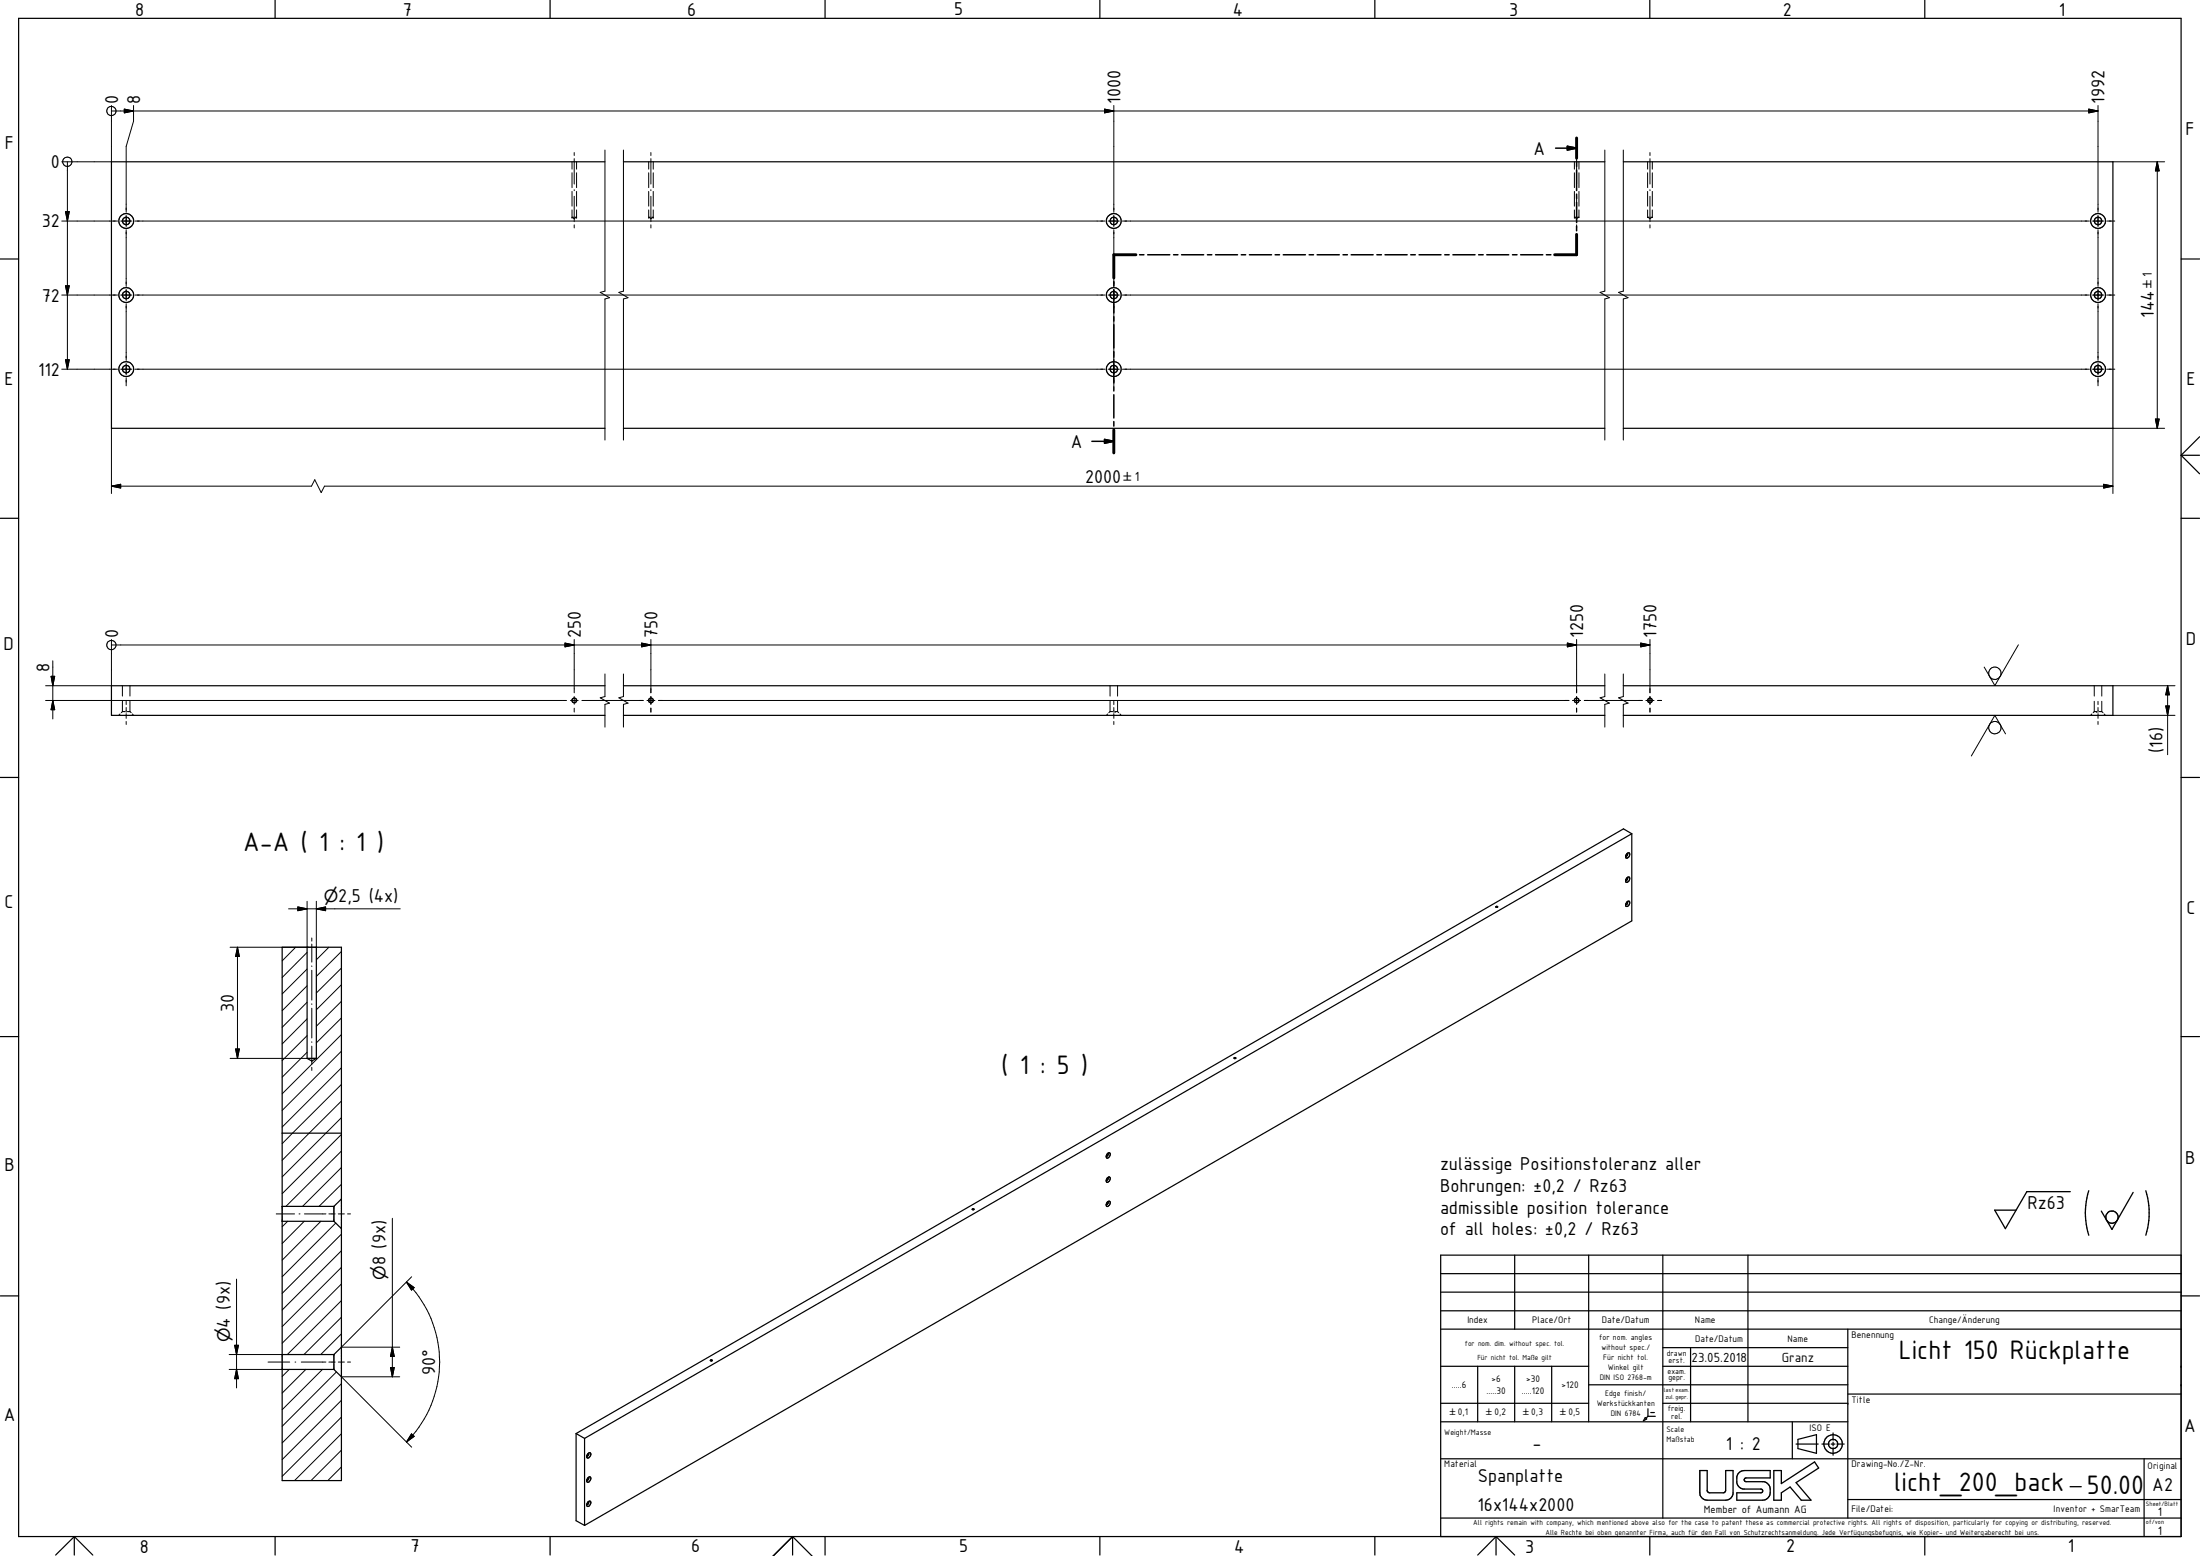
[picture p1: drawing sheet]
<svg xmlns="http://www.w3.org/2000/svg" width="594mm" height="420mm" viewBox="0 0 594 420" stroke-linecap="round" stroke-linejoin="round" font-family="sans-serif">
<g fill="none" stroke="#000" stroke-width=".33">
<path d="M74.3 -.1v5.1M148.5 -.1v5.1M222.8 -.1v5.1M297 -.1v5.1M371.3 -.1v5.1M445.5 -.1v5.1M519.8 -.1v5.1M5 5h584v409.9h-584zM163.4 43.7h-133.3v72h133.3M168.4 43.7h265M438.4 43.7h132.2v72h-132.2M.1 69.9h4.9"/>
<path d="M589 69.9h5M168.4 115.7h265M594 117.9l-5 5M.1 140h4.9M589 122.9l5 5M589 122.9h5M589 140h5M163.4 185.2h-133.3v8h133.3M168.4 185.2h265M168.4 193.2h265M438.4 185.2h132.2v8h-132.2M.1 209.9h4.9"/>
<path d="M589 209.9h5M439 231.1v.1M439.3 230.5a.49 .49 0 0 1 .8-.1 .49 .49 0 0 1-.1 .8l-.5 .4h-.5v-.7zM439.3 237.1l.2-.2a.48 .48 0 0 1 .6 .2 .48 .48 0 0 1-.1 .6l-.6 .6-.4-.1v-.5zM439.4 230.5l.1 .2v.3l-.5 .2M439.4 237a.43 .43 0 0 1 0 .5 .43 .43 0 0 1-.4 .2M440.6 225.1l-2.2-1.3-282.8 163.3M440.6 225.1l-282.7 163.3M440.6 225.1v23.6l-282.7 163.2M76.2 255.8h16v144h-16zM82.9 255.8v30M85.4 255.8v30"/>
<path d="M403.9 244.9l.3-.2 .2 .2-.3 .1zM439 244.2v.1M439.3 243.6l.2-.2a.48 .48 0 0 1 .6 .2 .48 .48 0 0 1-.1 .6l-.6 .6-.4-.1v-.7zM439.4 243.5a.43 .43 0 0 1 0 .5 .43 .43 0 0 1-.4 .3M.1 279.9h4.9M589 279.9h5M82.9 285.8l1.3 .7 1.2-.7M82.9 285.8h2.5M333.2 285.7l.3-.2 .2 .2M333.2 285.7l.5 .1M333.2 285.7h.1M333.7 285.7v.1"/>
<path d="M76.2 306h16M299 311.6l.3-.3a.47 .47 0 0 1 .5 .3 .47 .47 0 0 1-.1 .6l-.4 .4-.4 .1-.2-.4zM299.1 311.4l.1 .4-.2 .4-.3-.1M299.1 318l.1 .3-.2 .4-.3-.1M299.1 318a.46 .46 0 0 1 .7 0 .46 .46 0 0 1-.1 .7 .49 .49 0 0 1-.4 .5 .49 .49 0 0 1-.6-.3zM76.2 329.8h14M76.2 325.8h14M90.2 329.8l2 2M90.2 325.8v4M92.2 323.8l-2 2M262.5 326.5h.5l-.2 .2zM263 326.5v.1"/>
<path d="M299.1 324.5h.1M299.1 324.5a.42 .42 0 0 1 .6-.1 .42 .42 0 0 1 .1 .6 .62 .62 0 0 1-.4 .6 .62 .62 0 0 1-.7-.1v-.3M299.1 324.5l-.4 .7M299.2 324.5v.4l-.2 .3h-.3M409 338.9v20M429 338.9v45M449 338.9v71.1M472 338.9v45M589 338.9h-200v76M.1 349.9h4.9M389 343.9h200M389 348.9h200"/>
<path d="M389 353.9h200M389 358.9h200M499 358.9v51M589 349.9h5M76.2 369.8h14M76.2 365.8h14M90.2 369.8l2 2M90.2 365.8v4M92.2 363.8l-2 2M389 368.9h40M389 378.9h40M399 368.9v15"/>
<path d="M409 368.9v15M419 368.9v15M429 373.9h70M449 368.9h50M449 363.9h50M449 378.9h50M456.5 363.9v20M499 376.4h90M155.6 387.1v23.5l2.3 1.3M155.6 387.1l2.3 1.3M157.9 388.4v23.5M158.7 392.6a.47 .47 0 0 1 .8-.2 .47 .47 0 0 1-.1 .7l-.2 .4a.44 .44 0 0 1-.7 .1 .44 .44 0 0 1 0-.7z"/>
<path d="M158.8 399l.1 .5-.5 .2M158.8 392.5l.1 .4-.3 .3-.2-.1M158.9 398.9a.46 .46 0 0 1 .7 .1 .46 .46 0 0 1-.2 .7 .52 .52 0 0 1-.4 .5 .52 .52 0 0 1-.6-.4v-.1M158.9 398.9l-.5 .8M389 393.9h200M389 383.9h110M444.3 382.8l.4 .4-.9 .5zM445 382.4h2M445 380.4v2M445 382.4l-.5 .5M445.8 381.4h.9M484 383.9v10"/>
<path d="M485 389.9h6M485.5 388.7l5-1.3v5l-5-1.2zM492 389.9h2M494.5 389.9h1M495 386.9v2M495 389.4v1M495 390.9v2M496 389.9h2M579 393.9v21M20.1 414.9l5 5M20.1 414.9l-5.1 5M20.1 414.9v5"/>
<path d="M74.3 414.9v5M148.5 414.9v5M158.8 405.5a.4 .4 0 0 1 .1 .5 .4 .4 0 0 1-.5 .2M158.9 405.5a.46 .46 0 0 1 .7 0 .46 .46 0 0 1-.2 .7 .51 .51 0 0 1-.6 .6 .51 .51 0 0 1-.3-.8zM214 414.9l5.2 5.1M214 414.9l-5.1 5.1M214 414.9v5M222.8 414.9v5M297 414.9v5M371.3 414.9v5M389 409.9h200M404 414.9l5 5"/>
<path d="M404 414.9l-5 5M404 414.9v5M445.5 414.9v5M499 404.9h90M519.8 414.9v5"/>
<circle cx="34.1" cy="59.7" r="1"/>
<circle cx="34.1" cy="59.7" r="2.01"/>
<circle cx="300.8" cy="59.7" r="2.01"/>
<circle cx="300.8" cy="59.7" r="1"/>
<circle cx="566.5" cy="59.7" r="1"/>
<circle cx="566.6" cy="59.7" r="2.01"/>
<circle cx="34.1" cy="79.7" r="1.01"/>
<circle cx="34.1" cy="79.7" r="2"/>
<circle cx="300.8" cy="79.7" r="2"/>
<circle cx="300.8" cy="79.7" r="1"/>
<circle cx="566.5" cy="79.7" r="1.01"/>
<circle cx="566.6" cy="79.7" r="2"/>
<circle cx="34.1" cy="99.7" r="1.01"/>
<circle cx="34.1" cy="99.7" r="2"/>
<circle cx="300.8" cy="99.7" r="2.01"/>
<circle cx="300.8" cy="99.7" r="1"/>
<circle cx="566.5" cy="99.7" r="1"/>
<circle cx="566.5" cy="99.7" r="2"/>
<circle cx="155.1" cy="189.1" r=".64"/>
<circle cx="175.8" cy="189.1" r=".64"/>
<circle cx="425.7" cy="189.1" r=".63"/>
<circle cx="445.5" cy="189.1" r=".64"/>
<circle cx="192" cy="367.3" r=".24"/>
<circle cx="495" cy="389.9" r="2.52"/>
<circle cx="495" cy="389.9" r="1.25"/>
</g>
<g fill="none" stroke="#000" stroke-width=".27">
<path d="M30.1 28.5v15.2h-13.4M30.1 30h536.4M33.6 29.5l2.5 .5-2.5 .5zM36.1 28.5v4.2l-2 6.8v17.8M298.3 29.5l2.5 .5-2.5 .5zM300.8 28.5v28.8M564 29.5l2.5 .5-2.5 .5zM566.5 28.5v28.8M16.7 59.7h15M17.7 57.1h1l-.5 2.6zM18.2 43.7v56M32.6 59.7h3"/>
<path d="M34.1 58.2v3M36.4 59.7h118.6M154.5 58.7h.1M154.5 58.7h.3M154.5 58.7l.2 .1M154.5 43.7v2M154.5 46.7v4M154.5 51.7v4M154.5 56.7v2M154.8 58.9h.5M155.1 41.2v.8M155.1 42.8v6.9"/>
<path d="M155.1 51.2v.3M155.1 53v6.9M155.2 59.7h20.5M155.3 58.7h.4M155.7 58.7h.1M155.7 58.7l-.2 .1M155.7 43.7v2M155.7 46.7v4M155.7 51.7v4M155.7 56.7v2M163.4 40.5v38.1l-1.3 .4 2.5 1.4-1.2 .3v38.1M168.4 40.5v38.1l-1.3 .4 2.5 1.4-1.2 .3v38.1"/>
<path d="M175.2 58.7h.1M175.2 58.7h.3M175.2 58.7l.2 .1M175.2 43.7v2M175.2 46.7v4M175.2 51.7v4M175.2 56.7v2M175.5 58.9h.5M175.8 41.2v.8M175.8 42.8v6.9M175.8 51.2v.3M175.8 53v6.9"/>
<path d="M175.9 59.7h122.5M176 58.7h.4M176.4 58.7h.1M176.4 58.7l-.2 .1M176.4 43.7v2M176.4 46.7v4M176.4 51.7v4M176.4 56.7v2M299.2 59.7h3.1M300.8 58.2v3M303.1 59.7h122.6M425.1 58.7h.1"/>
<path d="M425.1 58.7h.4M425.1 58.7l.2 .1M425.1 43.7v2M425.1 46.7v4M425.1 51.7v4M425.1 56.7v2M425.5 58.9h.4M425.7 41.2v.8M425.7 42.8v6.9M425.7 51.2v.3M425.7 53v6.9M425.8 59.7h19.7"/>
<path d="M425.9 58.7h.5M426.4 58.7l-.2 .1M426.4 43.7v2M426.4 46.7v4M426.4 51.7v4M426.4 56.7v2M433.4 40.5v38.1l-1.3 .4 2.5 1.4-1.2 .3v38.1M438.4 40.5v38.1l-1.3 .4 2.5 1.4-1.2 .3v38.1M444.9 58.7h.4M444.9 58.7l.2 .1M444.9 43.7v2M444.9 46.7v4"/>
<path d="M444.9 51.7v4M444.9 56.7v2M445.3 58.9h.5M445.5 41.2v.8M445.5 42.8v6.9M445.5 51.2v.3M445.5 53v6.9M445.6 59.7h118.6M445.8 58.7h.4M446.2 58.7l-.2 .1M446.2 43.7v2M446.2 46.7v4"/>
<path d="M446.2 51.7v4M446.2 56.7v2M565.1 59.7h3M566.5 58.2v3M568.9 59.7h2.2M570.6 43.7h13.9M582.5 43.7l.5 2.4h-1zM582.5 43.7v72M16.7 79.7h15M17.7 77.2h1l-.5 2.5zM32.6 79.7h3M34.1 62v15.3"/>
<path d="M34.1 78.1v3.1M36.4 79.7h262M155.1 60.7v.9M175.8 60.7v.9M299.2 79.7h3.1M300.8 62v15.3M300.8 78.1v3.1M303.1 79.7h261.1M425.7 60.7v.9M445.5 60.7v.9M565.1 79.7h3M566.5 62v15.3"/>
<path d="M566.5 78.1v3.1M568.9 79.7h2.2M16.7 99.7h15M17.7 97.2h1l-.5 2.5zM32.6 99.7h3M34.1 82v15.3M34.1 98.2v3M36.4 99.7h262M299.2 99.7h3.1M300.8 82v15.3M300.8 98.2v3M303.1 99.7h261.1"/>
<path d="M565.1 99.7h3M566.5 82v15.3M566.5 98.2v3M568.9 99.7h2.2M30.1 115.7v17.6M34.1 102v2.2M300.8 102v2.2M566.5 102v2.2M582 113.2h1l-.5 2.5zM584.5 115.7h-13.9v17.6M30.1 131.3l2.5-.5v1zM30.1 131.3h54l.9-1.8 1.7 3.5 .9-1.7h483"/>
<path d="M568.1 130.8l2.5 .5-2.5 .5zM14.3 178.4v15.7M30.1 172.7v12.5h-17.8M30.1 174.2h415.4M152.6 173.7l2.5 .5-2.5 .5zM155.1 172.7v14.4M173.3 173.7l2.5 .5-2.5 .5zM175.8 172.7v14.4M423.2 173.7l2.5 .5-2.5 .5zM425.7 172.7v14.4M443.1 173.7l2.4 .5-2.4 .5zM445.5 172.7v14.4"/>
<path d="M545 174.1l-6.3 11-2.9-5M12.3 189.1h140.7M13.8 182.6h1l-.5 2.6zM14.3 189.1l.5 2.5h-1zM32.4 192.8l-.3 .4M33.1 192.2h.7M33.1 192.2l-.3 .2M33.1 185.2v2.8M33.1 189.4v2.8M34.1 189.4v.8M34.1 191.1v1.2M34.1 192.7v1.3"/>
<path d="M34.1 194.8v.8M34.4 192.2h.7M35.1 192.2l.3 .2M35.1 185.2v2.8M35.1 189.4v2.8M35.7 192.8l.4 .4M154 189.1h2.1M155.1 188.1v2.1M155.1 191.2v1.1M157.1 189.1h16.6M163.4 182v6.1l-1.3 .3 2.5 1.5-1.2 .3v6.1M168.4 182v6.1l-1.3 .3 2.5 1.5-1.2 .3v6.1"/>
<path d="M174.7 189.1h2.1M175.8 188.1v2.1M175.8 191.2v1.1M177.8 189.1h245.9M299.1 192.8l-.3 .4M299.8 192.2h.6M299.8 192.2l-.4 .2M299.8 185.2v2.8M299.8 189.4v2.8M300.8 189.4v.8M300.8 191.1v1.2M300.8 192.7v1.3"/>
<path d="M300.8 194.8v.8M301.1 192.2h.1M301.1 192.2h.7M301.8 192.2l.3 .2M301.8 185.2v2.8M301.8 189.4v2.8M302.4 192.8l.4 .4M424.7 189.1h2.1M425.7 188.1v2.1M425.7 191.2v1.1M427.8 189.1h15.7M433.4 182v6.1l-1.3 .3 2.5 1.5-1.2 .3v6.1"/>
<path d="M438.4 182v6.1l-1.3 .3 2.5 1.5-1.2 .3v6.1M444.5 189.1h2.1M445.5 188.1v2.1M445.5 191.2v1.1M447.6 189.1h1.1M541.6 198.2l-2.9-5-6.4 10.9M564.9 192.8l-.4 .4M565.5 192.2h.7M565.5 192.2l-.3 .2M565.5 185.2v2.8M565.5 189.4v2.8M566.2 192.2h.1"/>
<path d="M566.5 189.4v.8M566.5 191.1v1.2M566.5 192.7v1.3M566.5 194.8v.8M566.9 192.2h.7M567.6 192.2l.3 .2M567.6 185.2v2.8M567.6 189.4v2.8M568.2 192.8l.3 .4M570.6 185.2h16.7M570.6 193.2h16.7M584.8 190.6h1l-.5 2.6z"/>
<path d="M585.3 185.2l.5 2.4h-1zM585.3 185.2v18.6M64.1 255.8l.5 2.5h-1zM64.1 255.8v30M77.9 245.4h30.2M79.8 255.8l-3.6 3.7M80.4 244.9l2.5 .5-2.5 .5zM82.9 257.2l-6.7 6.7M82.9 243.4v12.4h-20.8M84.2 253.3v.8M84.2 254.9v4.9M85.4 245.4l2.5-.5v1z"/>
<path d="M85.4 243.4v12.4M88.8 255.8l-3.4 3.4M92.2 256.9l-6.8 6.8M82.9 279.7l-6.7 6.7M82.9 275.1l-6.7 6.8M82.9 270.6l-6.7 6.8M82.9 266.2l-6.7 6.7M82.9 261.7l-6.7 6.7M84.2 260.8v.2M84.2 262v8M84.2 271.1v.1M84.2 272.2v8.1"/>
<path d="M92.2 279.4l-16 16M92.2 274.9l-6.8 6.7M92.2 270.4l-6.8 6.7M92.2 265.9l-6.8 6.8M92.2 261.4l-6.8 6.7M62.1 285.8h20.8M63.6 283.3h1l-.5 2.5zM82.9 284.1l-6.7 6.8M84.2 281.3v.2M84.2 282.5v4.9M84.2 288.2v.9M92.2 297.3l-16 16"/>
<path d="M92.2 292.8l-16 16M92.2 288.3l-16 16M92.2 283.8l-16 16M92.2 301.8l-16 16M92.2 315.3l-10.5 10.5M92.2 319.8l-6.1 6M92.2 310.8l-15 15M92.2 306.3l-16 16M74.6 327.8h4.9M77.7 329.8l-1.5 1.5M80.8 327.8h.2M82.2 329.8l-6 6"/>
<path d="M82.2 327.8h5.8M86.6 329.8l-10.4 10.5M88.8 327.8h1.7M90.7 330.2l-14.5 14.6M91.3 327.8h1.7M92.2 337.7l-16 16M92.2 333.2l-16 16M93.8 327.8h.9M106 329v42.8M63.9 345.4v29.4M92.2 355.7l-10.1 10.1M92.2 351.2l-14.6 14.6"/>
<path d="M92.2 346.7l-16 16M92.2 342.2l-16 16M109.8 346.2l2 1.5-.7 .7zM109.8 346.2a30.5 30.5 0 0 1 0 43.2M111.2 344.8l-19 19h15.7M61.9 365.8h14.3M61.9 369.8h14.3M63.4 363.3h1l-.5 2.5zM63.9 369.8l.5 2.5h-1zM72.4 367.8h5.8M78.1 369.8l-1.9 1.9M79.7 367.8h.2"/>
<path d="M81.4 367.8h6.6M82.6 369.8l-6.4 6.4M87.1 369.8l-10.9 10.9M88.8 367.8h1.7M90.8 370.5l-14.6 14.6M91.3 367.8h1.7M92.2 378.1l-16 16M92.2 373.6l-16 16M92.2 360.2l-5.6 5.6M93.8 367.8h.9M105.4 369.3h1.1l-.5 2.5zM106 363.8l.5 2.5h-1.1z"/>
<path d="M107.9 371.8h-15.7l19 19M92.2 396.1l-3.7 3.7M92.2 391.6l-8.2 8.2M92.2 387.1l-12.7 12.7M92.2 382.7l-16 16M111.1 387.2l.7 .7-2 1.5z"/>
<circle cx="30.1" cy="30" r="1.24"/>
<circle cx="18.2" cy="43.7" r="1.25"/>
<circle cx="30.1" cy="174.2" r="1.26"/>
<circle cx="538.7" cy="196.5" r="1.67"/>
<circle cx="538.7" cy="181.8" r="1.69"/>
</g>
<g fill="#000">
<circle cx="92.2" cy="363.8" r=".16"/>
<circle cx="499" cy="378.9" r=".16"/>
<circle cx="589" cy="373.9" r=".18"/>
<circle cx="589" cy="368.9" r=".18"/>
</g>
<g fill="none" stroke="#000" stroke-width=".41">
<path d="M423.2 39.5l2.5 .5-2.5 .5zM425.7 37.3v5.4M420.1 40h5.6M425.7 43.7v1.3M425.7 45.9v5.5M425.7 52.4v1.2M425.7 54.6v5.5M300.8 76v1.3M300.8 78.2v6.3M306.7 68.8h-5.9v6.3M307.7 68.8h1.2M309.9 68.8h6"/>
<path d="M316.9 68.8h1.2M319.1 68.8h5.9M326 68.8h1.2M328.2 68.8h6M335.2 68.8h1.2M337.4 68.8h6M344.3 68.8h1.2M346.5 68.8h6M353.5 68.8h1.2M355.7 68.8h5.9M362.7 68.8h1.1M364.9 68.8h5.9"/>
<path d="M371.8 68.8h1.2M374 68.8h6M381 68.8h1.2M383.2 68.8h5.9M390.1 68.8h1.2M392.3 68.8h6M399.3 68.8h1.2M401.5 68.8h5.9M408.4 68.8h1.3M410.6 68.8h6M417.6 68.8h1.2M425.7 61.1v1.2"/>
<path d="M425.7 63.3v5.5h-5.9M300.8 85.5v1.2M300.8 87.7v6.2M300.8 95v1.1M300.8 97.2v6.2M294.8 119.2h6M298.3 118.7l2.5 .5-2.5 .5zM300.8 104.4v1.2M300.8 106.6v6.3M300.8 113.8v1.3M300.8 116.1v6.2M459 397.1v6"/>
</g>
<g fill="none" stroke="#000" stroke-width=".35">
<path d="M559 321.8h-11.7l-5.8 10-2.9-5h5.8M564 321.5a19.9 19.9 0 0 0 0 12M576 322l-5.7 10-2.9-5M579.5 321.5a20.2 20.2 0 0 1 0 12M459 397.1h2v5.5l.3 .4 4 .1a.66 .66 0 0 0 .7-.7v-5.3h2v6.3a1.98 1.98 0 0 1-2 1.7h-5a2 2 0 0 1-2-2M469.5 397.8l.5-.5 1-.2h7v2h-6.5a.51 .51 0 0 0-.5 .5 .51 .51 0 0 0 .5 .5h4.9a2.41 2.41 0 0 1 1.6 3 2.09 2.09 0 0 1-2 2h-7v-2h6.5a.51 .51 0 0 0 .5-.5 .51 .51 0 0 0-.5-.5h-4.8l-1.2-.7a3.1 3.1 0 0 1-.2-3.3zM479 397.1h2v3.5l9-5.8 1.1 1.6-6.1 3.9 4 4.8h-2.6l-3-3.6-2.4 1.6v2h-2zM559 401.4h3"/>
<circle cx="570.3" cy="328.6" r="1.67"/>
</g>
<path d="M425.7 37.3v5.4M306.7 68.8h-5.9v6.3M425.7 63.3v5.5h-5.9M300.8 116.1v6.2" fill="none" stroke="#000" stroke-width=".78"/>
<g fill="#000">
<path d="M33.6 29.5l2.5 .5-2.5 .5zM298.3 29.5l2.5 .5-2.5 .5zM564 29.5l2.5 .5-2.5 .5zM17.7 57.1h1l-.5 2.6zM423.2 39.5l2.5 .5-2.5 .5zM582.5 43.7l.5 2.4h-1zM17.7 77.2h1l-.5 2.5zM17.7 97.2h1l-.5 2.5zM298.3 118.7l2.5 .5-2.5 .5zM582 113.2h1l-.5 2.5zM30.1 131.3l2.5-.5v1zM568.1 130.8l2.5 .5-2.5 .5z"/>
<path d="M152.6 173.7l2.5 .5-2.5 .5zM173.3 173.7l2.5 .5-2.5 .5zM423.2 173.7l2.5 .5-2.5 .5zM443.1 173.7l2.4 .5-2.4 .5zM13.8 182.6h1l-.5 2.6zM14.3 189.1l.5 2.5h-1zM584.8 190.6h1l-.5 2.6zM585.3 185.2l.5 2.4h-1zM64.1 255.8l.5 2.5h-1zM80.4 244.9l2.5 .5-2.5 .5zM85.4 245.4l2.5-.5v1zM63.6 283.3h1l-.5 2.5z"/>
<path d="M109.8 346.2l2 1.5-.7 .7zM63.4 363.3h1l-.5 2.5zM63.9 369.8l.5 2.5h-1zM105.4 369.3h1.1l-.5 2.5zM106 363.8l.5 2.5h-1.1zM111.1 387.2l.7 .7-2 1.5z"/>
</g>
<g font-size="7.8">
<text x="65.7" y="229.7">A-A ( 1 : 1 )</text>
<text x="270.4" y="290.1">( 1 : 5 )</text>
<text x="512.7" y="366.9">Licht 150 Rückplatte</text>
<text x="511.5" y="402.7">licht_200_back</text>
<text x="563.5" y="403.4">50.00</text>
</g>
<g font-size="5.4">
<text x="36.5" y="4.4">8</text>
<text x="108.8" y="4.2">7</text>
<text x="185.6" y="4.2">6</text>
<text x="257.6" y="4.1">5</text>
<text x="332.9" y="4.2">4</text>
<text x="407.5" y="4.4">3</text>
<text x="481.4" y="4.3">2</text>
<text x="556" y="4.2">1</text>
<text x="31.9" y="28" transform="rotate(-90 31.9 28)">0</text>
<text x="37.9" y="28" transform="rotate(-90 37.9 28)">8</text>
<text x="302.5" y="28" transform="rotate(-90 302.5 28)">1000</text>
<text x="568.3" y="28" transform="rotate(-90 568.3 28)">1992</text>
<text x="1.3" y="40.2">F</text>
<text x="414.1" y="41.8">A</text>
<text x="590.2" y="36.5">F</text>
<text x="13.8" y="45.4">0</text>
<text x="11.3" y="61.4">32</text>
<text x="11.3" y="81.4">72</text>
<text x="581.6" y="85.8" transform="rotate(-90 581.6 85.8)">144</text>
<text x="10.3" y="101.4">112</text>
<text x="1.2" y="104.1">E</text>
<text x="590.5" y="103.9">E</text>
<text x="289.1" y="120.9">A</text>
<text x="293" y="130.3">2000</text>
<text x="31.9" y="172.2" transform="rotate(-90 31.9 172.2)">0</text>
<text x="156.9" y="172.2" transform="rotate(-90 156.9 172.2)">250</text>
<text x="177.6" y="172.2" transform="rotate(-90 177.6 172.2)">750</text>
<text x="427.5" y="172.2" transform="rotate(-90 427.5 172.2)">1250</text>
<text x="447.3" y="172.2" transform="rotate(-90 447.3 172.2)">1750</text>
<text x="1" y="175.4">D</text>
<text x="590.3" y="174.3">D</text>
<text x="13.3" y="181.4" transform="rotate(-90 13.3 181.4)">8</text>
<text x="584" y="203.3" transform="rotate(-90 584 203.3)">(16)</text>
<text x="1.2" y="245.2">C</text>
<text x="91.3" y="243.5">2,5 (4x)</text>
<text x="590.5" y="246.8">C</text>
<text x="63.2" y="273.2" transform="rotate(-90 63.2 273.2)">30</text>
<text x="1.2" y="316.2">B</text>
<text x="388.9" y="316.1">zulässige Positionstoleranz aller</text>
<text x="590.1" y="314.2">B</text>
<text x="388.9" y="321.9">Bohrungen: ±0,2 / Rz63</text>
<text x="388.9" y="327.7">admissible position tolerance</text>
<text x="547.5" y="326.5">Rz63</text>
<text x="388.9" y="333.5">of all holes: ±0,2 / Rz63</text>
<text x="104.1" y="341.7" transform="rotate(-90 104.1 341.7)">8 (9x)</text>
<text x="62.1" y="358.5" transform="rotate(-90 62.1 358.5)">4 (9x)</text>
<text x="117.5" y="371.3" transform="rotate(-90 117.5 371.3)">90°</text>
<text x="1.1" y="383.8">A</text>
<text x="589.8" y="386.6">A</text>
<text x="413.8" y="391.3">-</text>
<text x="466" y="391.7">1 : 2</text>
<text x="399" y="400.1">Spanplatte</text>
<text x="581.2" y="402.7">A2</text>
<text x="399" y="408.1">16x144x2000</text>
<text x="37.8" y="419.3">8</text>
<text x="110.9" y="419.1">7</text>
<text x="186.6" y="419.2">6</text>
<text x="259" y="419.1">5</text>
<text x="333.2" y="419.3">4</text>
<text x="411.9" y="419.3">3</text>
<text x="482.3" y="419.2">2</text>
<text x="558.4" y="419.1">1</text>
</g>
<g font-size="4.6">
<text x="87.4" y="243.5">⌀</text>
<text x="104.1" y="345.7" transform="rotate(-90 104.1 345.7)">⌀</text>
<text x="62.1" y="362.4" transform="rotate(-90 62.1 362.4)">⌀</text>
</g>
<g font-size="3.9">
<text x="581.1" y="74.8" transform="rotate(-90 581.1 74.8)">1</text>
<text x="306.4" y="129.8">1</text>
<text x="456.8" y="367.7">23.05.2018</text>
<text x="481.2" y="367.7">Granz</text>
</g>
<g font-size="3.6">
<text x="582.7" y="409.4">1</text>
<text x="582.7" y="414.4">1</text>
</g>
<g font-size="3.3">
<text x="581.1" y="77.9" transform="rotate(-90 581.1 77.9)">±</text>
<text x="303.4" y="129.8">±</text>
</g>
<text font-size="3.1" x="460.1" y="408.4">Member of Aumann AG</text>
<g font-size="2.8">
<text x="396.2" y="357.3">Index</text>
<text x="413.7" y="357.3">Place/Ort</text>
<text x="432.5" y="357.3">Date/Datum</text>
<text x="457.7" y="357.3">Name</text>
<text x="520.9" y="357.3">Change/Änderung</text>
<text x="457.8" y="362.3">Date/Datum</text>
<text x="482.7" y="362.3">Name</text>
<text x="500" y="361.2">Benennung</text>
<text x="392" y="374.8">.....6</text>
<text x="401.4" y="376.4">.....30</text>
<text x="402.8" y="373.2">&gt;6</text>
<text x="411" y="376.4">.....120</text>
<text x="412.1" y="373.2">&gt;30</text>
<text x="421.7" y="374.8">&gt;120</text>
<text x="393.7" y="382.1">0,1</text>
<text x="403.6" y="382.1">0,2</text>
<text x="413.5" y="382.1">0,3</text>
<text x="423.5" y="382.1">0,5</text>
<text x="500" y="378.7">Title</text>
<text x="488.6" y="386.4">ISO E</text>
<text x="390" y="396.2">Material</text>
<text x="500" y="396.2">Drawing-No./Z-Nr.</text>
<text x="579.9" y="396.8">Original</text>
<text x="500" y="408.3">File/Datei:</text>
<text x="554.6" y="408.3">Inventor + SmarTeam</text>
</g>
<g font-size="2.4">
<text x="391.5" y="382.1">±</text>
<text x="401.4" y="382.1">±</text>
<text x="411.3" y="382.1">±</text>
<text x="421.3" y="382.1">±</text>
</g>
<g font-size="2.3">
<text x="431.8" y="361.9">for nom. angles</text>
<text x="432.4" y="364.5">without spec./</text>
<text x="432.9" y="367.2">Für nicht tol.</text>
<text x="434.2" y="369.9">Winkel gilt</text>
<text x="450.1" y="366.2">drawn</text>
<text x="450.3" y="370.9">exam.</text>
<text x="450.6" y="368.2">erst.</text>
<text x="432" y="372.5">DIN ISO 2768-m</text>
<text x="433.5" y="377">Edge finish/</text>
<text x="450.5" y="372.7">gepr.</text>
<text x="431.2" y="379.7">Werkstückkanten</text>
<text x="435" y="382.4">DIN 6784</text>
<text x="450.4" y="381">freig.</text>
<text x="451.3" y="383.2">rel.</text>
<text x="390" y="387.5">Weight/Masse</text>
<text x="450" y="386.6">Scale</text>
<text x="450" y="389.3">Maßstab</text>
</g>
<g font-size="2.2">
<text x="395.6" y="363.5">for nom. dim. without spec. tol.</text>
<text x="398.9" y="367.3">Für nicht tol. Maße gilt</text>
<text x="397.8" y="411.9">All rights remain with company, which mentioned above also for the case to patent these as commercial protective rights. All rights of disposition, particularly for copying or distributing, reserved.</text>
<text x="417.3" y="414.5">Alle Rechte bei oben genannter Firma, auch für den Fall von Schutzrechtsanmeldung. Jede Verfügungsbefugnis, wie Kopier- und Weitergaberecht bei uns.</text>
</g>
<g font-size="1.8">
<text x="449.3" y="375.8">lastexam.</text>
<text x="449.7" y="377.9">zul. gepr.</text>
<text x="579.5" y="406.5">Sheet/Blatt</text>
<text x="579.5" y="411.5">of/von</text>
</g>
</svg>
